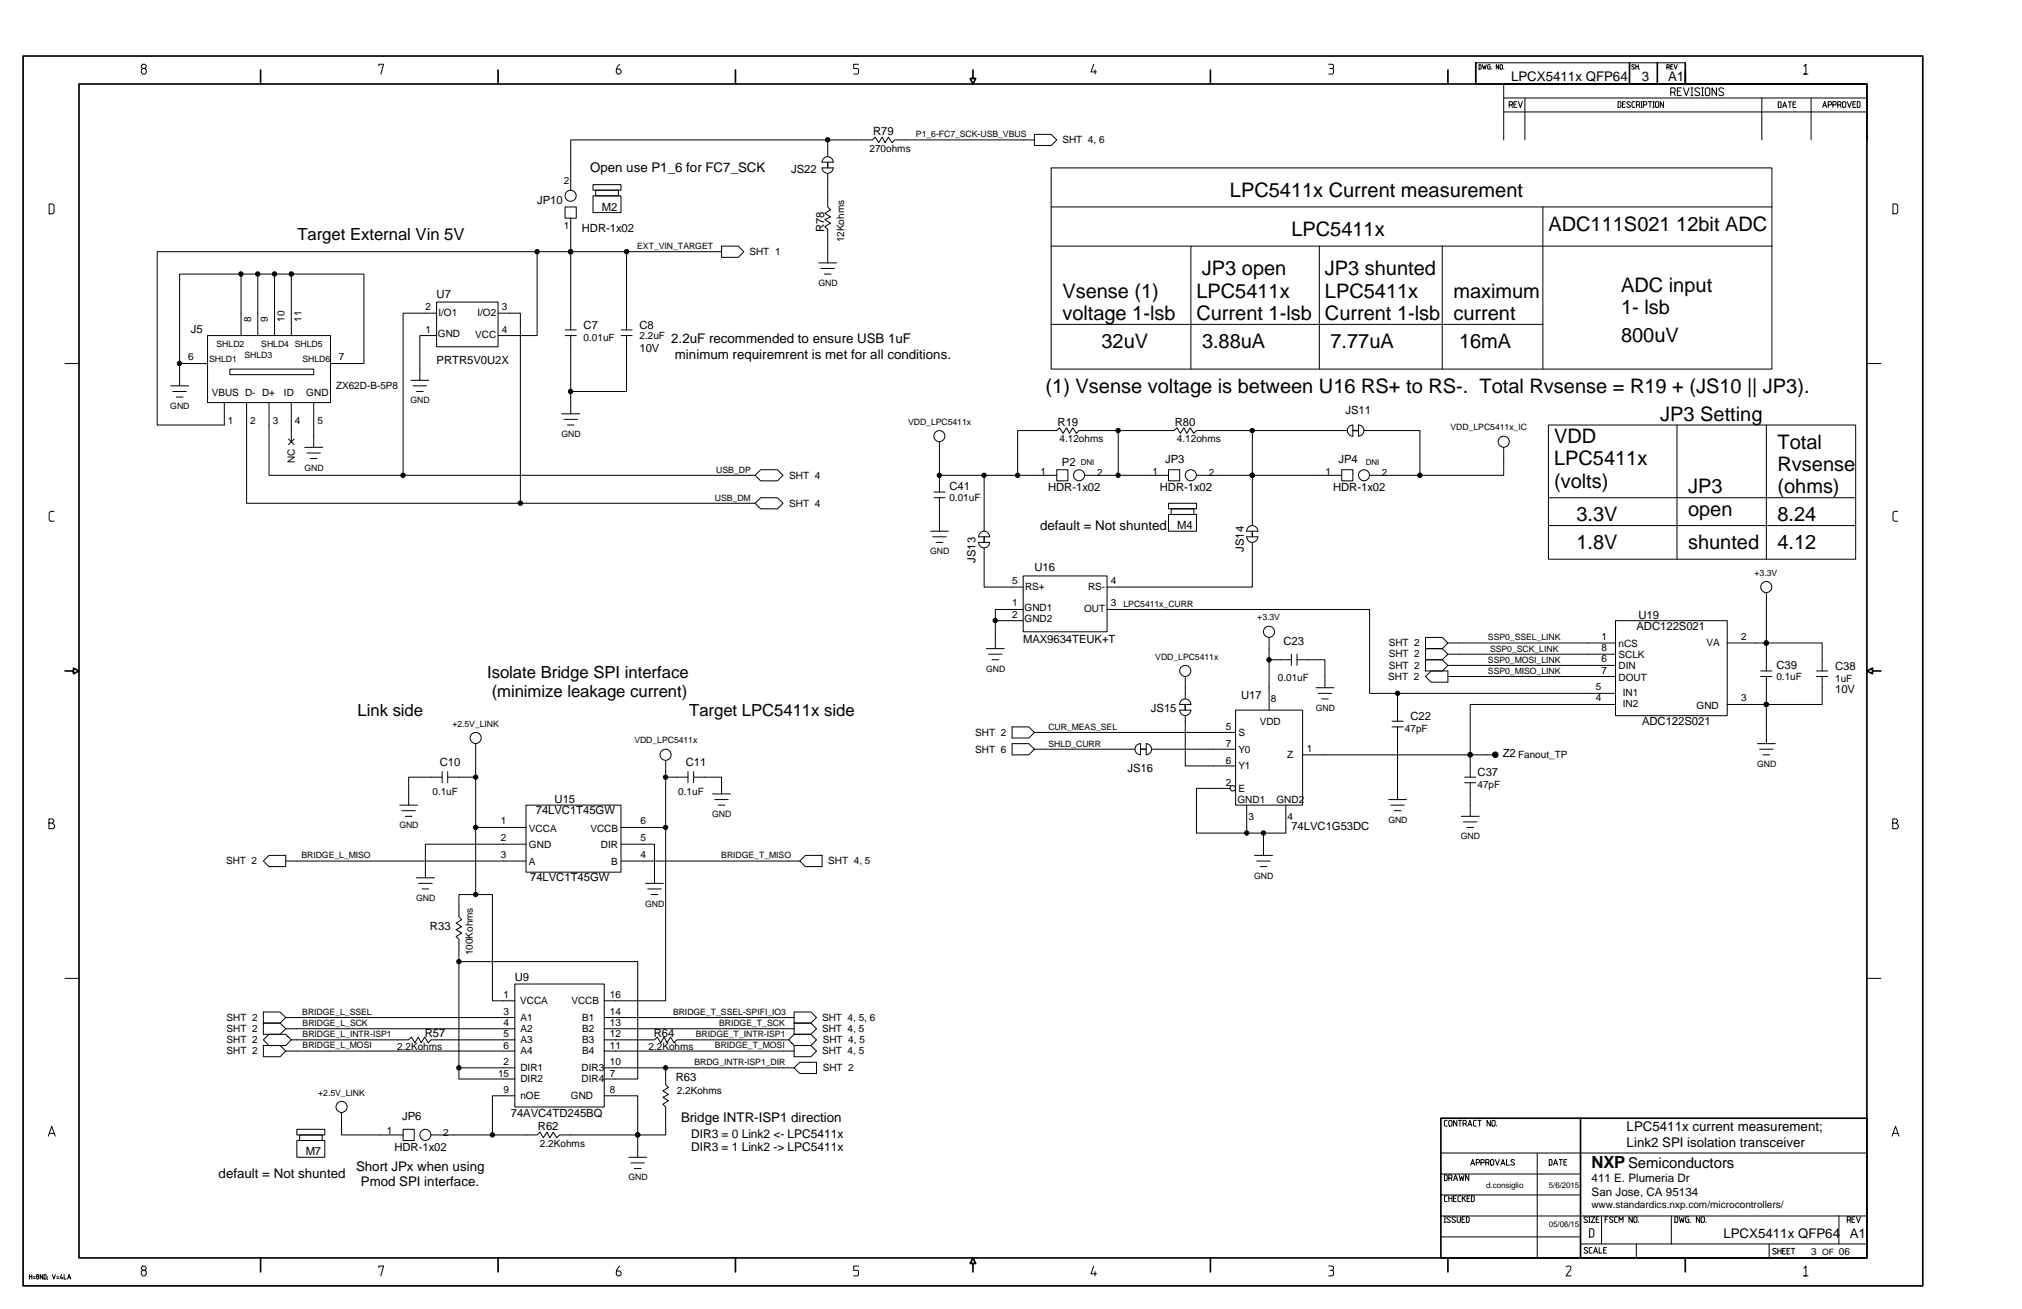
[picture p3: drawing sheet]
<svg xmlns="http://www.w3.org/2000/svg" width="432mm" height="279mm" viewBox="0 0 432 279" stroke-linecap="round" stroke-linejoin="round" font-family="sans-serif">
<g fill="none" stroke="#000" stroke-width=".21">
<path d="M30.5 13.7l-.3 .3v.3l.3 .3h.4l.3 .3v.6l-.3 .3h-.4l-.3-.3v-.6l.3-.3h.4l.3-.3v-.3l-.3-.3zM80.9 14v-.3h1l-.6 2.1M132.3 13.7a1.88 1.88 0 0 0-.7 1.8l.3 .3h.4l.3-.3v-.4l-.3-.3h-.6M183.3 13.7h-1v.9h.7l.3 .3v.8l-1 .1M233.6 13.7l-.6 1.6h1.2M233.8 14.9v.9M283.7 13.7h.8a.54 .54 0 0 1 .2 .8l-.2 .1M284 14.6l.7 .1 .1 .8-.3 .3h-.8M315.8 13.8h.4l.1 .1-.1 .9h-.4zM316.6 13.8l.2 1 .2-.7 .2 .7 .2-1M318.2 13.8h-.4l-.1 .1 .1 .9h.4v-.6h-.2M318.5 14.7v.1"/>
<path d="M320 13.8v1l-.5-1v1M320.5 13.8l.4 .1-.2 .9-.4-.2zM321.1 17.9v12M321.1 14.7v.1M349 13.9l-.2-.1-.3 .1v.2l.5 .4-.2 .3-.4-.2M349.3 13.8v1M349.3 14.2h.6M349.9 13.8v1M350.1 14.7v.1M356 14.4h.4l.1-.2-.1-.4h-.4v1M356.4 14.4l.1 .4M356.8 19.7h.7l.2-.2v-.5l-.2-.2h-.7v1.6"/>
<path d="M356.8 14.2h.3M357.2 13.8h-.4v1h.4M357.5 19.7l.2 .7M357.5 13.8l.3 1 .4-1M358.2 19.5h.6M359.1 18.8h-.9v1.6h.9M359.5 18.8l.6 1.6 .6-1.6M359.9 13.4h-44.7v4.5h44.7M361.1 18.8h.4M361.3 18.8v1.6M363 19a.64 .64 0 0 0-1.1 .1l.1 .2 .9 .5 .1 .3-.1 .2a.7 .7 0 0 1-1-.1M363.4 18.8h.4"/>
<path d="M363.6 18.8v1.6M364.2 19l.2-.2h.5l.2 .2v1.2l-.2 .2h-.5l-.2-.2zM366.6 18.8v1.6l-1-1.6v1.6M368.1 19a.64 .64 0 0 0-1.1 .1l.2 .2 .8 .5 .1 .3-.1 .2a.7 .7 0 0 1-1-.1M385.2 14.2l.5-.5v2.1h-.5h.9M126.6 39.4h6v1.2h-6zM175.6 35.8h2.3a1.19 1.19 0 0 1-1.2 1.2 1.19 1.19 0 0 1-1.1-1.2zM175.8 33.9a1.19 1.19 0 0 1 1.3-.4 1.19 1.19 0 0 1 .8 1.1h-2.3zM176.8 37v7.2l.6 .6-1.3 .7 1.3 .8-1.3 .6 1.3 .7-1.3 .8 .7 .6v7.1M176.8 29.9v3.5M220.9 29.9h-29.8l-.6 .6-.8-1.2-.7 1.2-.6-1.2-.8 1.2-.7-1.2-.6 .6h-64.4v10.7M220.9 28.7h3.6l1.2 1.2-1.2 1.2h-3.6z"/>
<path d="M224.5 35.8h153.9v43h-153.9zM321.1 23.9h77.6M321.1 20.9h77.6M322.3 22.4h.5l.2-.2v-.3l-.2-.2h-.5v1.2M322.8 22.4l.2 .5M323.3 22.2h.4M323.9 21.7h-.6v1.2h.6M324.3 21.7l.4 1.2 .4-1.2M325.6 20.9v9M345.5 21.7h.5l.1 .2v.8l-.1 .2h-.5zM346.5 22.2h.4M347.1 21.7h-.6v1.2h.6"/>
<path d="M348.2 21.9l-.5-.2-.3 .3 .7 .5v.3l-.4 .1-.3-.2M349.1 21.7h-.4l-.2 .2v.8l.2 .2h.4M349.4 22.4h.6l.1-.2v-.3l-.1-.2h-.6v1.2M350 22.4l.1 .5M350.4 22.9h.3M350.4 21.7h.3M350.6 21.7v1.2M351 22.4h.5l.2-.2v-.3l-.2-.2h-.5v1.2M352 21.7h.7M352.4 21.7v1.2M353 22.9h.3M353 21.7h.3"/>
<path d="M353.1 21.7v1.2M353.7 21.7h.4l.1 .2v.8l-.1 .2h-.4l-.2-.2v-.8zM355.2 21.7v1.2l-.6-1.2v1.2M361.1 20.4h.4M363.4 20.4h.4M376.2 20.9v9M379.8 21.7h.4l.1 .2v.9l-.1 .1h-.4zM380.7 22.9l.4-1.2 .5 1.2M380.9 22.6h.5M381.9 21.7h.7M382.2 21.7v1.2M382.9 22.2h.4"/>
<path d="M383.5 21.7h-.6v1.2h.6M386.8 20.9v9M389.2 22.9l.5-1.2 .4 1.2M389.4 22.6h.5M390.4 22.4h.5l.2-.2v-.3l-.2-.2h-.5v1.2M391.4 22.4h.5l.2-.2v-.3l-.2-.2h-.5v1.2M392.5 22.4h.5l.1-.2v-.3l-.1-.2h-.5v1.2M393 22.4l.1 .5M393.6 21.7h.4l.2 .2v.8l-.2 .2h-.4l-.1-.2v-.8zM394.5 21.7l.4 1.2 .5-1.2M395.7 22.2h.4M396.3 21.7h-.6v1.2h.6"/>
<path d="M396.6 21.7h.5l.1 .2v.8l-.1 .2h-.5zM10.5 43.5h.7l.3 .4v1.4l-.3 .3h-.7zM51.5 58.5v13.1M55.1 58.5v13.1M58.6 58.5v13.1M62.2 58.5v13.1M114.7 53.7v17.9h-8.3M120.7 44.2h2.4v2.4h-2.4zM121.9 46.6v23.8M126.6 41.8h6v3.6h-6zM127.2 40.6h4.9v1.2h-4.9zM133.8 53.7v16.7"/>
<path d="M154.1 52.5h3.6l1.2 1.2-1.2 1.2h-3.6zM154.1 53.7h-120.5v37h14.3v-4.8M174.8 56.1h3.9M175.3 57.3h2.9M176 58.5h1.5M224.5 44.2h153.9M224.5 52.5h153.9M254.3 52.5v26.3M281.7 52.5v26.3M308 52.5v26.3M329.5 44.2v34.6M404.2 43.5h.8l.3 .4v1.4l-.3 .3h-.8z"/>
<path d="M13.9 77.6h3M38.4 77.6h5.9M44.3 71.6h26.3v14.3h-26.3zM49.1 78.8h17.9v1.2h-17.9zM70.6 77.6h7.1v-19.1h-39.3v23.9M93.2 64.5h13.2v9.5h-13.2zM93.2 71.6h-3.5v9.6M93.2 66.8h-7.1v34.7M106.4 66.8h4.7v40.6M120.7 70.4h2.4M120.7 71.6h2.4M121.9 71.6v12"/>
<path d="M132.6 70.4h2.4M132.6 71.6h2.4M133.8 71.6v12h-11.9v4.7M224.5 69.2h105M398.7 77.6h3M36.4 82.4h3.9M36.9 83.6h2.9M37.6 84.8h1.5M52.7 85.9v21.5h108.5M57.4 85.9v15.6h103.8M61.6 93.7l1.2 1.2M62.2 85.9v8.4"/>
<path d="M62.8 93.7l-1.2 1.2M65.1 95.5h3.8M65.6 96.7h2.8M66.3 97.9h1.4M67 85.9v9.6M87.7 81.2h3.9M88.2 82.4h2.9M88.9 83.6h1.5M120 88.3h3.8M120.4 89.5h2.9M121.2 90.7h1.4M200.6 94.3v10.7"/>
<path d="M238.8 91.9v9.6M267.4 91.9v20.3M287.7 91.9h-32.2l-.6 .6-.7-1.2-.8 1.2-.6-1.2-.7 1.2-.8-1.2-.6 .6h-20.3l-.6 .6-.7-1.2-.7 1.2-.6-1.2-.8 1.2-.7-1.2-.6 .6h-8.4v9.6M288.2 90.9l.7-.2v2.4a1.19 1.19 0 0 1-1.1-.8 1.19 1.19 0 0 1 .4-1.4zM290.1 90.7a1.19 1.19 0 0 1 1.2 1.2 1.19 1.19 0 0 1-1.2 1.2zM291.3 91.9h11.9v9.6M321.1 95.5v6h-28.6M330.7 90.7h65.6v28.7h-65.6zM358.1 90.7v28.7M377.2 90.7v28.7M11.5 109.2h-.7l-.3 .3v1.5l.3 .3h.7M162.4 100.3h3.6l1.2 1.2-1.2 1.1h-3.6l-1.2-1.1z"/>
<path d="M162.4 106.2h3.6l1.2 1.2-1.2 1.2h-3.6l-1.2-1.2zM198.7 113.4h3.8M199.2 114.6h2.9M199.4 105h2.4M199.4 106.2h2.4M199.9 115.8h1.4M200.6 106.2v7.2M209 115.8a1.17 1.17 0 0 0 1.2 1.1 1.17 1.17 0 0 0 1.1-1.1M209 115.8h2.3M210.2 117v8.3h8.3M210.2 101.5v11.9M211.3 114.6a1.17 1.17 0 0 0-1.1-1.2 1.17 1.17 0 0 0-1.2 1.2h2.3"/>
<path d="M225.7 100.3h2.3v2.3h-2.3zM225.7 101.5h-25.1M231.6 101.5h17.9M249.5 100.3h2.4v2.3h-2.4zM249.5 109.8h6v3.6h-6zM249.5 107.4h6v1.2h-6zM250.1 108.6h4.9v1.2h-4.9zM255.5 101.5h31M266.2 113.4a1.19 1.19 0 0 1 1.2-1.2 1.19 1.19 0 0 1 1.2 1.2M266.2 113.4h2.4M267.4 115.8v9.5h-31M268.6 114.6a1.19 1.19 0 0 1-1.2 1.2 1.19 1.19 0 0 1-1.2-1.2h2.4"/>
<path d="M286.5 100.3h2.4v2.3h-2.4zM330.7 106.2h65.6M330.7 112.2h65.6M405.3 109.2h-.8l-.3 .3v1.5l.3 .3h.8M210.6 138.5h3.9M211.1 139.6h2.9M212.6 132.5h5.9M218.5 122.9h17.9v12h-17.9zM218.5 130.1h-5.9v8.4M236.4 130.1h56.1v17.9h52.5M271 136.1v15.5M275.8 139.6v2.4"/>
<path d="M277 139.6v2.4M304.4 136.1h3.6l1.2 1.1-1.2 1.3h-3.6h3.6l1.2 1.1-1.2 1.2h-3.6h3.6l1.2 1.2-1.2 1.2h-3.6zM309.2 137.2h35.8M309.2 139.6h35.8M345 132.5h23.9v20.3h-23.9zM368.9 137.2h20.2v6M377.2 126.5v16.7M101.6 158.7v32.2M211.8 140.8h1.5M216.1 155.2h3.6l1.2 1.1-1.2 1.2h-3.6zM216.1 158.7h3.6l1.2 1.2-1.2 1.2h-3.6zM220.9 159.9h21.5"/>
<path d="M242.9 159l.7-.3v2.4a1.19 1.19 0 0 1-1.2-.8 1.19 1.19 0 0 1 .5-1.3zM244.8 158.7a1.19 1.19 0 0 1 1.1 1.2 1.19 1.19 0 0 1-1.1 1.2M244.8 158.7v2.4M246 159.9h17.9M253.1 152.8v10.7h10.8M253.1 144.4v4.8M254.3 150.4a1.19 1.19 0 0 0-1.2-1.2 1.19 1.19 0 0 0-1.2 1.2h2.4M254.3 151.6a1.19 1.19 0 0 1-1.2 1.1 1.19 1.19 0 0 1-1.2-1.1h2.4M263.9 151.6h14.3v20.3h-14.3zM263.9 156.3h-43M271 140.8h4.8M277 140.8h5.9v6"/>
<path d="M281 146.8h3.9M281.5 148h2.9M282.2 149.2h1.5M297.3 155.2h2.4M297.3 153.9h2.4M298.4 148v5.9M298.4 155.2v15.5M304.4 144.4l1.2-1.2h3.6v2.4h-3.6zM309.2 144.4h35.8M309.2 142h35.8M345 150.4h-31v15.5M375.3 158.7h3.8"/>
<path d="M375.8 159.9h2.8M376 144.4h2.4M376 143.2h2.4M377.2 144.4v14.3M387.9 144.4h2.4M387.9 143.2h2.4M389.1 144.4v6h-20.2M10.5 175.7h.7l.3-.3v-.3l-.3-.3h-.7v2.1h.8l.3-.3v-.5l-.4-.4M85.4 171.9h3.8M85.8 173h2.9M86.6 174.2h1.4M94.4 165.9h-7.1v6"/>
<path d="M94.4 164.7v2.4M95.6 165.9h6M95.6 164.7v2.4M112.3 171.9h20.3v14.3h-20.3zM112.3 176.6h-10.7M132.6 176.6h9.6M142.2 165.9h4.7M142.2 162.3v51.3h-13.2M146.9 164.7v2.4M148.1 165.9h6v3.6M148.1 164.7v2.4M152.2 169.5h3.8"/>
<path d="M152.7 170.7h2.8M153.4 171.9h1.4M262.7 168.3h-7.2v9.5h19.1v-5.9M266.2 171.9v5.9M269.8 177.8v4.8M278.2 161.1h40.5M296.5 170.7h3.9M297 171.9h2.9M297.7 173h1.5M312.1 174.2h3.8M312.5 175.4h2.9M312.8 165.9h2.4"/>
<path d="M312.8 167.1h2.4M313.2 176.6h1.5M314 167.1v7.1M376.5 161.1h1.4M404.2 175.7h.7l.3-.3v-.3l-.3-.3h-.7v2.1h.9l.3-.3v-.5l-.5-.4M56.2 183.8l1.2-1.2h3.6v2.4h-3.6zM61 183.8h51.3M88.9 187.4h3.9M89.4 188.6h2.9M90.1 189.7h1.5M112.3 180.2h-21.5v7.2M132.6 180.2h7.2v8.4"/>
<path d="M132.6 183.8h38.2M137.9 188.6h3.8M138.3 189.7h2.9M139 190.9h1.5M172 182.6h3.6v2.4h-3.6l-1.2-1.2zM267.9 182.6h3.8M268.4 183.8h2.9M269.1 185h1.4M13.9 208.8h3M56.2 216h3.6l1.2 1.2-1.2 1.2h-3.6h3.6l1.2 1.2-1.2 1.2h-3.6zM61 219.6h48.9M98 205.3h38.2v25h-7.2"/>
<path d="M109.9 210h19.1v26.3h-19.1zM109.9 213.6h-4.7v-22.7h-7.2v4.8l.6 .6-1.2 .7 1.2 .8-1.2 .6 1.2 .8-1.2 .7 .6 .6v29.8h11.9M109.9 217.2h-48.9M129 219.6h40.6M129 217.2h40.6M169.6 216h3.6l1.2 1.2-1.2 1.2h-3.6h3.6l1.2 1.2-1.2 1.2h-3.6zM398.7 208.8h3M56.2 223.2h3.6l1.2 1.1-1.2 1.3h-3.6zM56.2 222l1.2-1.2h3.6l1.2 1.2-1.2 1.2h-3.6zM61 224.3h48.9M62.2 222h25.1l.6-.6 .7 1.2 .7-1.2 .6 1.2 .8-1.2 .7 1.2 .6-.6h17.9M72.9 237.5v4.8h13.2"/>
<path d="M98 227.9h11.9M109.9 233.9h-4.7v8.4M129 233.9h7.2v13.1M129 222h10.8l.6-.6 .7 1.2 .7-1.2 .6 1.2 .8-1.2 .7 1.2 .6-.6h23.9M142.2 227.9v3.6l.5 .6-1.1 .7 1.1 .8-1.1 .6 1.1 .7-1.1 .8 .6 .6v6h-22.7l-.6 .5-.7-1.1-.8 1.1-.6-1.1-.8 1.1-.7-1.1-.6 .6h-22.7M169.6 220.8h3.6l1.2 1.2-1.2 1.2h-3.6l-1.2-1.2zM169.6 227.9l1.2-1.2h3.6v2.4h-3.6zM169.6 224.3h-40.6M169.6 223.2h3.6l1.2 1.1-1.2 1.3h-3.6zM169.6 227.9h-40.6M309.1 239.1h-.5l-.1 .2v.9l.1 .2h.5M309.5 239.1h.4l.2 .2v.9l-.2 .2h-.4l-.1-.2v-.9z"/>
<path d="M311.1 239.1v1.3l-.7-1.3v1.3M311.4 239.1h.7M311.8 239.1v1.3M312.4 239.8h.6l.1-.1v-.4l-.1-.2h-.6v1.3M313 239.8l.1 .6M315.3 239.1h-.5l-.1 .2v.9l.1 .2h.5M315.6 239.1h.7M316 239.1v1.3M318.3 239.1v1.3l-.7-1.3v1.3M318.8 239.1h.3l.2 .2v.9l-.2 .2h-.3l-.2-.2v-.9zM10.3 242.5l.7-2.1 .8 2.1M10.6 241.9h.9"/>
<path d="M63.4 243.4h6v3.6h-6zM63.4 241h6v1.3h-6zM64 242.3h4.8v1.1h-4.8zM86.1 241h2.4v2.4h-2.4zM134.3 247h3.8M134.7 248.2h2.9M135.5 249.4h1.4M307.7 255.1h29.8M307.7 250.6h29.8M307.7 259.5h91M308.4 259.7h.3M308.5 250.8h.4l.2 .1v.9l-.2 .2h-.4z"/>
<path d="M308.5 259.7v1.2M309.1 255.2h-.5l-.1 .2v.9l.1 .2h.5M309.4 255.2v1.3M309.4 255.8h.7M309.4 251.5h.5l.2-.2v-.4l-.2-.1h-.5v1.2M309.7 259.9l-.1-.1a.44 .44 0 0 0-.7 .2l.8 .7-.2 .2-.6-.2M309.9 251.5l.2 .5M310.1 255.2v1.3M310.4 255.8h.4M310.4 252l.4-1.2 .5 1.2M310.6 251.6h.5M310.8 259.9l-.1-.1a.44 .44 0 0 0-.7 .2l.8 .7-.2 .2-.6-.2"/>
<path d="M311 255.2h-.6v1.3h.6M311.2 259.7v1l.1 .2h.4l.2-.2v-1M311.6 250.8l.3 1.2 .2-.9 .3 .9 .2-1.2M311.9 255.2h-.4l-.2 .2v.9l.2 .2h.4M312.3 255.2v1.3M312.5 255.7l.5 .8M312.8 259.7h-.6v1.2h.6M313 255.2l-.7 .7M313.1 259.7h.5l.1 .2v.8l-.1 .2h-.5zM313.3 255.8h.4M313.5 240.4l.4-1.3 .4 1.3M313.6 240h.6"/>
<path d="M313.6 250.8v1.2l-.6-1.2v1.2M313.9 255.2h-.6v1.3h.6M314.1 248.7l.4-1.2 .4 1.2M314.2 255.2h.5l.1 .2v.9l-.1 .2h-.5zM314.2 248.3h.5M315.3 248.2h.5l.2-.2v-.3l-.2-.2h-.5v1.2M316.3 248.2h.5l.1-.2v-.3l-.1-.2h-.5v1.2M317.3 248.2h.5l.2-.2-.2-.5h-.5v1.2M317.8 248.2l.2 .5M318.5 247.5h.3l.2 .2v.8l-.2 .2h-.3l-.2-.2v-.8zM319.3 247.5l.5 1.2 .4-1.2M319.6 240.3v.1"/>
<path d="M320.5 248.7l.5-1.2 .4 1.2M320.7 248.3h.5M321.7 247.5v1.2h.6M323.4 247.7l-.1-.1a.44 .44 0 0 0-.7 .2l.8 .7a.45 .45 0 0 1-.8 0M328.3 246.1v22.4M330.8 247.5h.5l.1 .2v.8l-.1 .2h-.5zM331.8 248.7l.4-1.2 .4 1.2M331.9 248.3h.6M333 247.5h.7M333.3 247.5v1.2M334 248h.4M334.6 247.5h-.6v1.2h.6"/>
<path d="M339 259.9l-.5-.2-.3 .3 .8 .7a.44 .44 0 0 1-.3 .2 .44 .44 0 0 1-.5-.2M339.3 259.7h.3M339.4 259.7v1.2M339.8 259.7h.7l-.7 1.2h.7M341.5 259.7h-.6v1.2h.6M342 259.5v6M343.4 259.7h-.6v1.2M344.5 259.9l-.3-.2-.4 .1v.3l.7 .6-.3 .2-.5-.2M345.4 259.7h-.4l-.2 .2v.8l.2 .2h.4M348.6 259.7v1.2l-.7-1.2v1.2M349.1 259.7h.3l.2 .2v.8l-.2 .2h-.3l-.2-.2v-.8zM356.9 259.5v6"/>
<path d="M357.7 259.7h.4l.2 .2v.8l-.2 .2h-.4zM358.6 259.7l.3 1.2 .2-.8 .3 .8 .2-1.2M360.7 259.7h-.6l-.1 .2v.8l.1 .2h.6v-.7h-.3M363 259.7v1.2l-.7-1.2v1.2M363.5 259.7h.3l.2 .2v.8l-.2 .2h-.3l-.2-.2v-.8zM392.7 259.5v6M396.1 259.7h-.6v1.2h.6M396.4 259.7l.5 1.2 .4-1.2M398.7 246.1h-91M404.1 242.5l.7-2.1 .7 2.1M404.3 241.9h.9M6.3 272.1v.9"/>
<path d="M6.3 272.5h.5M6.8 272.1v.9M7.1 272.9h.4M7.1 272.5h.4M7.9 272.1l-.1 .2 .5 .3-.1 .4-.4-.1 .1-.4 .4-.2-.1-.2zM9.1 272.1v.9l-.5-.9v.9M9.4 272.1l.5 .1-.2 .8h-.3zM10.1 272.9v.2M10.1 272.5v.1M11.2 272.1l.3 .9 .3-.9M12.1 272.9h.5M12.1 272.5h.5"/>
<path d="M13.1 272.1l-.2 .7h.5M13.3 272.6v.4M13.7 272.1v.9h.5M14.4 273l.4-.9 .3 .9M14.6 272.7h.4M30.5 270.2l-.3 .4v.2l.3 .3h.4l.3 .3v.6l-.3 .3h-.4l-.3-.3v-.6l.3-.3h.4l.3-.3v-.2l-.3-.4zM80.9 270.6v-.4h1l-.6 2.1M132.3 270.2a1.89 1.89 0 0 0-.7 1.8l.3 .3h.4l.3-.3v-.4l-.3-.3h-.6M183.3 270.2h-1v.9h.7l.3 .3v.8l-1 .1M233.6 270.2l-.6 1.7h1.2M233.8 271.4v.9M283.7 270.2h.8a.5 .5 0 0 1 .3 .5 .5 .5 0 0 1-.3 .4"/>
<path d="M284 271.1l.7 .1 .1 .8-.3 .3h-.8M307.7 264h29.8M308.4 260.9h.3M312.2 260.2h.4M334.4 270.4l.8-.2 .3 .4v.2l-1.1 1.5h1.1M337.5 265.5h61.2M339.1 266.4l-.6-.1-.2 .2 .7 .6v.3l-.5 .1-.2-.2M339.3 260.9h.3M339.5 262.3h.6l.3 .2v1.3l-.3 .3h-.6zM340 266.3h-.4l-.2 .1v.9l.2 .2h.4M340.3 267.5l.4-1.2 .5 1.2M340.5 267.1h.5"/>
<path d="M340.9 260.2h.4M341.5 266.3v1.2h.6M342.5 266.8h.4M342.8 260.2h.4M343 266.3h-.5v1.2h.5M345.8 260.9v-1.2l.4 .7 .4-.7v1.2M349.4 265.5v3M349.9 260.8v.1M361 260.8v.1M364.3 260.8v.1M377.8 265.5v3M379.3 266.6l-.5-.1-.2 .2 .7 .6v.3l-.5 .1-.2-.2"/>
<path d="M379.7 266.5v1.2M379.7 267h.6M380.3 266.5v1.2M380.7 267h.4M381.3 266.5h-.6v1.2h.6M381.6 267h.4M382.2 266.5h-.6v1.2h.6M382.5 266.5h.7M382.9 266.5v1.2M385.2 270.7l.5-.5v2.1h-.5h.9M394.5 260.4h.5l.2-.2-.2-.5h-.5v1.2M395 260.4l.2 .5"/>
<path d="M395.5 260.2h.4"/>
<circle cx="121.9" cy="41.8" r="1.18"/>
<circle cx="200.6" cy="93.1" r="1.18"/>
<circle cx="321.1" cy="94.3" r="1.18"/>
<circle cx="230.4" cy="101.4" r="1.18"/>
<circle cx="254.3" cy="101.4" r="1.18"/>
<circle cx="291.3" cy="101.4" r="1.18"/>
<circle cx="271" cy="134.9" r="1.18"/>
<circle cx="377.2" cy="125.3" r="1.18"/>
<circle cx="101.6" cy="157.5" r="1.18"/>
<circle cx="253.1" cy="143.2" r="1.18"/>
<circle cx="142.1" cy="161.1" r="1.18"/>
<circle cx="263.3" cy="168.3" r=".59"/>
<circle cx="72.9" cy="236.3" r="1.18"/>
<circle cx="90.8" cy="242.2" r="1.18"/>
</g>
<g fill="#000" stroke="#000" stroke-width=".21">
<circle cx="176.7" cy="29.8" r=".47"/>
<circle cx="51.5" cy="58.5" r=".47"/>
<circle cx="55" cy="58.5" r=".47"/>
<circle cx="58.6" cy="58.5" r=".47"/>
<circle cx="62.2" cy="58.5" r=".47"/>
<circle cx="114.7" cy="53.7" r=".47"/>
<circle cx="121.9" cy="53.7" r=".47"/>
<circle cx="133.8" cy="53.7" r=".47"/>
<circle cx="38.3" cy="77.6" r=".47"/>
<circle cx="121.9" cy="83.5" r=".47"/>
<circle cx="238.8" cy="91.9" r=".47"/>
<circle cx="267.4" cy="91.9" r=".47"/>
<circle cx="86.1" cy="101.4" r=".47"/>
<circle cx="111.1" cy="107.4" r=".47"/>
<circle cx="200.6" cy="101.4" r=".47"/>
<circle cx="210.1" cy="101.4" r=".47"/>
<circle cx="217.3" cy="101.4" r=".47"/>
<circle cx="238.8" cy="101.4" r=".47"/>
<circle cx="267.4" cy="101.4" r=".47"/>
<circle cx="303.2" cy="101.4" r=".47"/>
<circle cx="212.5" cy="132.5" r=".47"/>
<circle cx="377.2" cy="137.2" r=".47"/>
<circle cx="271" cy="140.8" r=".47"/>
<circle cx="298.4" cy="148" r=".47"/>
<circle cx="377.2" cy="150.4" r=".47"/>
<circle cx="101.6" cy="176.6" r=".47"/>
<circle cx="101.6" cy="165.9" r=".47"/>
<circle cx="142.1" cy="165.9" r=".47"/>
<circle cx="142.1" cy="176.6" r=".47"/>
<circle cx="266.2" cy="177.8" r=".47"/>
<circle cx="269.8" cy="177.8" r=".47"/>
<circle cx="314" cy="161.1" r=".47"/>
<circle cx="319.3" cy="161.1" r=".59"/>
<circle cx="101.6" cy="190.9" r=".47"/>
<circle cx="98" cy="205.3" r=".47"/>
<circle cx="98" cy="227.9" r=".47"/>
<circle cx="142.1" cy="227.9" r=".47"/>
<circle cx="105.2" cy="242.2" r=".47"/>
<circle cx="136.2" cy="242.2" r=".47"/>
</g>
<path d="M176.8 34.6v1.2M288.9 91.9h1.2M210.2 114.6v1.2M267.4 113.4v1.2M243.6 159.9h1.2M253.1 150.4v1.2" fill="none" stroke="#000" stroke-width=".31"/>
<g fill="none" stroke="#000" stroke-width=".36">
<path d="M4.9 12h405.7v262.5h-405.7zM16.9 17.9h381.8v250.6h-381.8zM55.6 14.9v3M106.4 14.9v3M157.1 14.9v3M207.8 14.9v1.8h-.6l.6 1.2 .6-1.2h-.6M258.5 14.9v3M309.2 14.9v3M315.2 13.4v4.5M321.1 17.9h77.6v12M348 13.4v4.5M353.9 13.4v4.5"/>
<path d="M359.9 13.4v4.5M13.9 143.2h1.8v.6l1.2-.6-1.2-.6v.6M399.9 143.2v.6l-1.2-.6 1.2-.6v.6h1.8M307.7 238.7h91v29.8h-91zM337.5 238.7v29.8M55.6 268.5v3M106.4 268.5v3M157.1 268.5v3M207.8 269.7h-.6l.6-1.2 .6 1.2h-.6v1.8M258.5 268.5v3M309.2 268.5v3M359.9 268.5v3"/>
</g>
<g font-size="4.3">
<text x="262.7" y="42.1">LPC5411x Current measurement</text>
<text x="275.8" y="50.4">LPC5411x</text>
<text x="330.7" y="49.2">ADC111S021 12bit ADC</text>
<text x="256.7" y="58.8">JP3 open</text>
<text x="282.9" y="58.8">JP3 shunted</text>
<text x="226.9" y="63.5">Vsense (1)</text>
<text x="255.5" y="63.5">LPC5411x</text>
<text x="282.9" y="63.5">LPC5411x</text>
<text x="310.4" y="63.5">maximum</text>
<text x="346.2" y="62.4">ADC input</text>
<text x="226.9" y="68.3">voltage 1-lsb</text>
<text x="255.5" y="68.3">Current 1-lsb</text>
<text x="282.9" y="68.3">Current 1-lsb</text>
<text x="310.4" y="68.3">current</text>
<text x="346.2" y="67.1">1- lsb</text>
<text x="235.2" y="74.3">32uV</text>
<text x="256.7" y="74.3">3.88uA</text>
<text x="284.1" y="74.3">7.77uA</text>
<text x="311.6" y="74.3">16mA</text>
<text x="346.2" y="73.1">800uV</text>
<text x="223.3" y="83.8">(1) Vsense voltage is between U16 RS+ to RS-. Total Rvsense = R19 + (JS10 || JP3).</text>
<text x="354.5" y="89.8">JP3 Setting</text>
<text x="331.9" y="94.6">VDD</text>
<text x="379.6" y="95.8">Total</text>
<text x="331.9" y="99.3">LPC5411x</text>
<text x="379.6" y="100.5">Rvsense</text>
<text x="331.9" y="104.1">(volts)</text>
<text x="360.5" y="105.3">JP3</text>
<text x="379.6" y="105.3">(ohms)</text>
<text x="336.6" y="111.3">3.3V</text>
<text x="360.5" y="110.1">open</text>
<text x="379.6" y="111.3">8.24</text>
<text x="336.6" y="117.2">1.8V</text>
<text x="360.5" y="117.2">shunted</text>
<text x="379.6" y="117.2">4.12</text>
</g>
<g font-size="3.6">
<text x="63.5" y="51.3">Target External Vin 5V</text>
<text x="104" y="144.7">Isolate Bridge SPI interface</text>
<text x="105" y="148.8">(minimize leakage current)</text>
<text x="76.4" y="152.7">Link side</text>
<text x="147.2" y="152.7">Target LPC5411x side</text>
<text x="339.9" y="249.4">NXP</text>
</g>
<text font-size="3.2" x="347.7" y="249.4">Semiconductors</text>
<g font-size="2.8">
<text x="322.7" y="17.4">LPCX5411x QFP64</text>
<text x="350.6" y="17.4">3</text>
<text x="356.2" y="17.4">A1</text>
<text x="126" y="36.7">Open use P1_6 for FC7_SCK</text>
<text x="143.3" y="73.3">2.2uF recommended to ensure USB 1uF</text>
<text x="144.1" y="76.6">minimum requiremrent is met for all conditions.</text>
<text x="222.1" y="113.1">default = Not shunted</text>
<text x="145.4" y="239.6">Bridge INTR-ISP1 direction</text>
<text x="347.4" y="241.5">LPC5411x current measurement;</text>
<text x="347.4" y="244.8">Link2 SPI isolation transceiver</text>
<text x="46.7" y="251.5">default = Not shunted</text>
<text x="76" y="249.9">Short JPx when using</text>
<text x="77.1" y="253.1">Pmod SPI interface.</text>
<text x="368" y="264.3">LPCX5411x QFP64</text>
<text x="395" y="264.3">A1</text>
</g>
<g font-size="2.6">
<text x="147.6" y="242.8">DIR3 = 0 Link2 &lt;- LPC5411x</text>
<text x="147.6" y="245.7">DIR3 = 1 Link2 -&gt; LPC5411x</text>
</g>
<g font-size="2.5">
<text x="339.9" y="252.3">411 E. Plumeria Dr</text>
<text x="339.9" y="255.2">San Jose, CA 95134</text>
</g>
<g font-size="2.4">
<text x="186.5" y="28.9">R79</text>
<text x="168.9" y="37">JS22</text>
<text x="114.7" y="43.5">JP10</text>
<text x="128.5" y="44.9">M2</text>
<text x="124.2" y="49.5">HDR-1x02</text>
<text x="176" y="49.6" transform="rotate(-90 176 49.6)">R78</text>
<text x="93.2" y="63.5">U7</text>
<text x="40.7" y="71.2">J5</text>
<text x="124.6" y="70.2">C7</text>
<text x="136.6" y="70.2">C8</text>
<text x="93.2" y="77.6">PRTR5V0U2X</text>
<text x="136.6" y="75.1">10V</text>
<text x="287.3" y="88.4">JS11</text>
<text x="225.8" y="91">R19</text>
<text x="250.9" y="91">R80</text>
<text x="226.8" y="99.5">P2</text>
<text x="248.8" y="98.9">JP3</text>
<text x="285.8" y="98.9">JP4</text>
<text x="202.8" y="104.7">C41</text>
<text x="223.8" y="104.9">HDR-1x02</text>
<text x="247.7" y="104.9">HDR-1x02</text>
<text x="284.7" y="104.9">HDR-1x02</text>
<text x="251.4" y="112.9">M4</text>
<text x="265.6" y="117.8" transform="rotate(-90 265.6 117.8)">JS14</text>
<text x="208.3" y="120.1" transform="rotate(-90 208.3 120.1)">JS13</text>
<text x="220.9" y="122">U16</text>
<text x="218.5" y="137.3">MAX9634TEUK+T</text>
<text x="274.1" y="137.6">C23</text>
<text x="349.5" y="134.4">ADC122S021</text>
<text x="349.9" y="132">U19</text>
<text x="379.3" y="142.9">C39</text>
<text x="391.9" y="143">C38</text>
<text x="265" y="149.1">U17</text>
<text x="391.9" y="147.9">10V</text>
<text x="245.8" y="152">JS15</text>
<text x="301.2" y="153.8">C22</text>
<text x="350.7" y="154.7">ADC122S021</text>
<text x="320.9" y="161.6">Z2</text>
<text x="93.9" y="163.6">C10</text>
<text x="146.4" y="163.6">C11</text>
<text x="240.8" y="164.7">JS16</text>
<text x="315.5" y="165.7">C37</text>
<text x="114.4" y="173.8">74LVC1T45GW</text>
<text x="118.4" y="171.4">U15</text>
<text x="275.8" y="177.2">74LVC1G53DC</text>
<text x="113.2" y="188.1">74LVC1T45GW</text>
<text x="91.8" y="198.5">R33</text>
<text x="109.9" y="209.4">U9</text>
<text x="90.7" y="221.4">R57</text>
<text x="139.6" y="221.4">R64</text>
<text x="144.3" y="230.7">R63</text>
<text x="85.9" y="239">JP6</text>
<text x="109.1" y="238.4">74AVC4TD245BQ</text>
<text x="84.2" y="245.7">HDR-1x02</text>
<text x="114.9" y="241.3">R62</text>
<text x="65.3" y="246.6">M7</text>
</g>
<g font-size="2.1">
<text x="185.7" y="32.4">270ohms</text>
<text x="226.9" y="30.6">SHT 4, 6</text>
<text x="120.4" y="39.2">2</text>
<text x="120.4" y="48.9">1</text>
<text x="180.3" y="51.7" transform="rotate(-90 180.3 51.7)">12Kohms</text>
<text x="160" y="54.4">SHT 1</text>
<text x="53.6" y="68.7" transform="rotate(-90 53.6 68.7)">8</text>
<text x="57.2" y="68.7" transform="rotate(-90 57.2 68.7)">9</text>
<text x="60.8" y="68.7" transform="rotate(-90 60.8 68.7)">10</text>
<text x="64.4" y="68.7" transform="rotate(-90 64.4 68.7)">11</text>
<text x="90.8" y="66.2">2</text>
<text x="90.8" y="71">1</text>
<text x="93.5" y="71.9">GND</text>
<text x="93.6" y="67.4">I/O1</text>
<text x="101.9" y="67.4">I/O2</text>
<text x="107.2" y="71">4</text>
<text x="107.2" y="66.2">3</text>
<text x="40.2" y="76.9">6</text>
<text x="72.3" y="76.9">7</text>
<text x="101.5" y="72.2">VCC</text>
<text x="124.6" y="72.7">0.01uF</text>
<text x="136.6" y="72.4">2.2uF</text>
<text x="71.8" y="83.1">ZX62D-B-5P8</text>
<text x="45.2" y="84.6">VBUS D- D+</text>
<text x="60.6" y="84.5">ID</text>
<text x="65.4" y="84.5">GND</text>
<text x="48.7" y="90.4">1</text>
<text x="53.4" y="90.4">2</text>
<text x="58.2" y="90.4">3</text>
<text x="63" y="90.4">4</text>
<text x="67.8" y="90.4">5</text>
<text x="226.3" y="94.4">4.12ohms</text>
<text x="251.3" y="94.4">4.12ohms</text>
<text x="63" y="98.8" transform="rotate(-90 63 98.8)">NC</text>
<text x="222.2" y="101.3">1</text>
<text x="234.3" y="101.7">2</text>
<text x="246.1" y="101.3">1</text>
<text x="258.1" y="101.7">2</text>
<text x="283.1" y="101.3">1</text>
<text x="295.1" y="101.7">2</text>
<text x="168.5" y="102.2">SHT 4</text>
<text x="202.8" y="107">0.01uF</text>
<text x="168.5" y="108.1">SHT 4</text>
<text x="216.1" y="124.7">5</text>
<text x="218.9" y="125.9">RS+</text>
<text x="232.4" y="125.9">RS-</text>
<text x="237.2" y="124.7">4</text>
<text x="216.1" y="129.4">1</text>
<text x="216.1" y="131.8">2</text>
<text x="218.8" y="130.4">GND1</text>
<text x="231.5" y="130.6">OUT</text>
<text x="237.2" y="129.4">3</text>
<text x="218.8" y="132.8">GND2</text>
<text x="296.6" y="138">SHT 2</text>
<text x="342" y="136.6">1</text>
<text x="364.4" y="137.8">VA</text>
<text x="371.8" y="136.6">2</text>
<text x="296.6" y="140.3">SHT 2</text>
<text x="296.6" y="142.7">SHT 2</text>
<text x="342" y="139">8</text>
<text x="342" y="143.8">7</text>
<text x="342" y="141.4">6</text>
<text x="345.6" y="142.9">DIN</text>
<text x="345.6" y="138.1">nCS</text>
<text x="345.6" y="140.5">SCLK</text>
<text x="271.4" y="149.9">8</text>
<text x="272.9" y="145.4">0.01uF</text>
<text x="296.5" y="145.1">SHT 2</text>
<text x="340.8" y="149.7">4</text>
<text x="340.8" y="147.3">5</text>
<text x="345.6" y="145.3">DOUT</text>
<text x="346.5" y="148.5">IN1</text>
<text x="371.8" y="149.7">3</text>
<text x="379.3" y="145.2">0.1uF</text>
<text x="391.9" y="145.5">1uF</text>
<text x="261.7" y="155.8">5</text>
<text x="269" y="154.7">VDD</text>
<text x="346.5" y="150.9">IN2</text>
<text x="362.3" y="151.3">GND</text>
<text x="208.3" y="157.1">SHT 2</text>
<text x="208.3" y="160.6">SHT 6</text>
<text x="261.7" y="159.4">7</text>
<text x="264.5" y="157.1">S</text>
<text x="264.5" y="160.6">Y0</text>
<text x="274.9" y="161.8">Z</text>
<text x="279.1" y="160.6">1</text>
<text x="300" y="156.3">47pF</text>
<text x="324.2" y="161.8">Fanout_TP</text>
<text x="261.7" y="167.8">2</text>
<text x="261.7" y="163">6</text>
<text x="264.5" y="164.2">Y1</text>
<text x="92.4" y="169.6">0.1uF</text>
<text x="144.8" y="169.6">0.1uF</text>
<text x="264.2" y="171.3">GND1</text>
<text x="264.5" y="169">E</text>
<text x="272.6" y="171.3">GND2</text>
<text x="315.5" y="168.2">47pF</text>
<text x="107" y="176">1</text>
<text x="107" y="179.6">2</text>
<text x="113" y="177.5">VCCA</text>
<text x="126.1" y="177.5">VCCB</text>
<text x="136.8" y="179.6">5</text>
<text x="136.8" y="176">6</text>
<text x="266.6" y="174.9">3</text>
<text x="275" y="174.9">4</text>
<text x="48.3" y="184.5">SHT 2</text>
<text x="107" y="183.1">3</text>
<text x="113" y="184.7">A</text>
<text x="113" y="181.1">GND</text>
<text x="128.3" y="181.1">DIR</text>
<text x="130.5" y="184.7">B</text>
<text x="136.8" y="183.1">4</text>
<text x="176.9" y="184.5">SHT 4, 5</text>
<text x="101" y="203.9" transform="rotate(-90 101 203.9)">100Kohms</text>
<text x="107.5" y="213.1">1</text>
<text x="111.1" y="214.3">VCCA</text>
<text x="122" y="214.3">VCCB</text>
<text x="130.2" y="213.1">16</text>
<text x="48.4" y="220.3">SHT 2</text>
<text x="48.4" y="217.9">SHT 2</text>
<text x="107.5" y="216.7">3</text>
<text x="107.5" y="219.1">4</text>
<text x="107.5" y="221.4">5</text>
<text x="111.1" y="217.9">A1</text>
<text x="111.1" y="220.3">A2</text>
<text x="124.4" y="220.3">B2</text>
<text x="124.4" y="217.9">B1</text>
<text x="130.2" y="216.7">14</text>
<text x="130.2" y="219.1">13</text>
<text x="130.2" y="221.4">12</text>
<text x="175.6" y="220.3">SHT 4, 5</text>
<text x="175.6" y="217.9">SHT 4, 5, 6</text>
<text x="48.4" y="222.7">SHT 2</text>
<text x="48.4" y="225.1">SHT 2</text>
<text x="84.8" y="224">2.2Kohms</text>
<text x="107.5" y="223.8">6</text>
<text x="107.5" y="227.4">2</text>
<text x="111.1" y="225.1">A4</text>
<text x="111.1" y="222.7">A3</text>
<text x="124.4" y="222.7">B3</text>
<text x="124.4" y="225.1">B4</text>
<text x="130.2" y="223.8">11</text>
<text x="130.2" y="227.4">10</text>
<text x="138.5" y="224">2.2Kohms</text>
<text x="175.6" y="225.1">SHT 4, 5</text>
<text x="175.7" y="222.7">SHT 4, 5</text>
<text x="106.4" y="229.8">15</text>
<text x="107.5" y="233.4">9</text>
<text x="111.1" y="231">DIR2</text>
<text x="111.1" y="228.6">DIR1</text>
<text x="124.2" y="231">DIR4</text>
<text x="124.2" y="228.6">DIR3</text>
<text x="130.2" y="229.8">7</text>
<text x="130.2" y="233.4">8</text>
<text x="144.5" y="233.4">2.2Kohms</text>
<text x="175.7" y="228.6">SHT 2</text>
<text x="111.1" y="234.6">nOE</text>
<text x="121.9" y="234.6">GND</text>
<text x="82.6" y="242.1">1</text>
<text x="94.7" y="242.5">2</text>
<text x="115.3" y="244.8">2.2Kohms</text>
<text x="339.9" y="257.9">www.standardics.nxp.com/microcontrollers/</text>
<text x="386.8" y="267.9">3</text>
<text x="392.7" y="267.9">06</text>
</g>
<g font-size="1.9">
<text x="195.6" y="29.3">P1_6-FC7_SCK-USB_VBUS</text>
<text x="136.1" y="53.1">EXT_VIN_TARGET</text>
<text x="174.8" y="61.1">GND</text>
<text x="44.7" y="77.2">SHLD1</text>
<text x="46.2" y="74.1">SHLD2</text>
<text x="52.2" y="76.5">SHLD3</text>
<text x="55.8" y="74.1">SHLD4 SHLD5</text>
<text x="64.6" y="77.2">SHLD6</text>
<text x="36.4" y="87.3">GND</text>
<text x="87.7" y="86.1">GND</text>
<text x="119.9" y="93.3">GND</text>
<text x="193.9" y="90.7">VDD_LPC5411x</text>
<text x="309.8" y="91.9">VDD_LPC5411x_IC</text>
<text x="65" y="100.4">GND</text>
<text x="153" y="100.9">USB_DP</text>
<text x="152.7" y="106.8">USB_DM</text>
<text x="198.6" y="118.3">GND</text>
<text x="374.7" y="122.9">+3.3V</text>
<text x="239.9" y="129.5">LPC5411x_CURR</text>
<text x="268.5" y="132.4">+3.3V</text>
<text x="317.8" y="136.7">SSP0_SSEL_LINK</text>
<text x="210.6" y="143.4">GND</text>
<text x="246.7" y="140.8">VDD_LPC5411x</text>
<text x="317.8" y="141.5">SSP0_MOSI_LINK</text>
<text x="317.8" y="143.8">SSP0_MISO_LINK</text>
<text x="318.2" y="139.1">SSP0_SCK_LINK</text>
<text x="96.6" y="155.1">+2.5V_LINK</text>
<text x="223.9" y="155.8">CUR_MEAS_SEL</text>
<text x="281" y="151.7">GND</text>
<text x="135.5" y="158.7">VDD_LPC5411x</text>
<text x="223.9" y="159.3">SHLD_CURR</text>
<text x="375.2" y="163.7">GND</text>
<text x="85.3" y="176.8">GND</text>
<text x="152.1" y="174.4">GND</text>
<text x="296.5" y="175.6">GND</text>
<text x="312" y="179.2">GND</text>
<text x="64.4" y="183.2">BRIDGE_L_MISO</text>
<text x="154" y="183.2">BRIDGE_T_MISO</text>
<text x="267.8" y="187.5">GND</text>
<text x="88.9" y="192.3">GND</text>
<text x="137.8" y="193.5">GND</text>
<text x="64.6" y="216.6">BRIDGE_L_SSEL</text>
<text x="64.6" y="221.4">BRIDGE_L_INTR-ISP1</text>
<text x="64.6" y="219">BRIDGE_L_SCK</text>
<text x="143.7" y="216.6">BRIDGE_T_SSEL-SPIFI_IO3</text>
<text x="148.6" y="221.4">BRIDGE_T_INTR-ISP1</text>
<text x="153.6" y="219">BRIDGE_T_SCK</text>
<text x="64.6" y="223.8">BRIDGE_L_MOSI</text>
<text x="148.3" y="227.4">BRDG_INTR-ISP1_DIR</text>
<text x="152.7" y="223.8">BRIDGE_T_MOSI</text>
<text x="68" y="233.8">+2.5V_LINK</text>
<text x="134.2" y="252">GND</text>
<text x="389.1" y="267.8">OF</text>
</g>
<g font-size="1.7">
<text x="230.8" y="99.3">DNI</text>
<text x="291.7" y="99.3">DNI</text>
<text x="317.4" y="253.5">d.consiglio</text>
<text x="330.8" y="253.5">5/6/2015</text>
<text x="330.8" y="261.9">05/06/15</text>
</g>
</svg>
